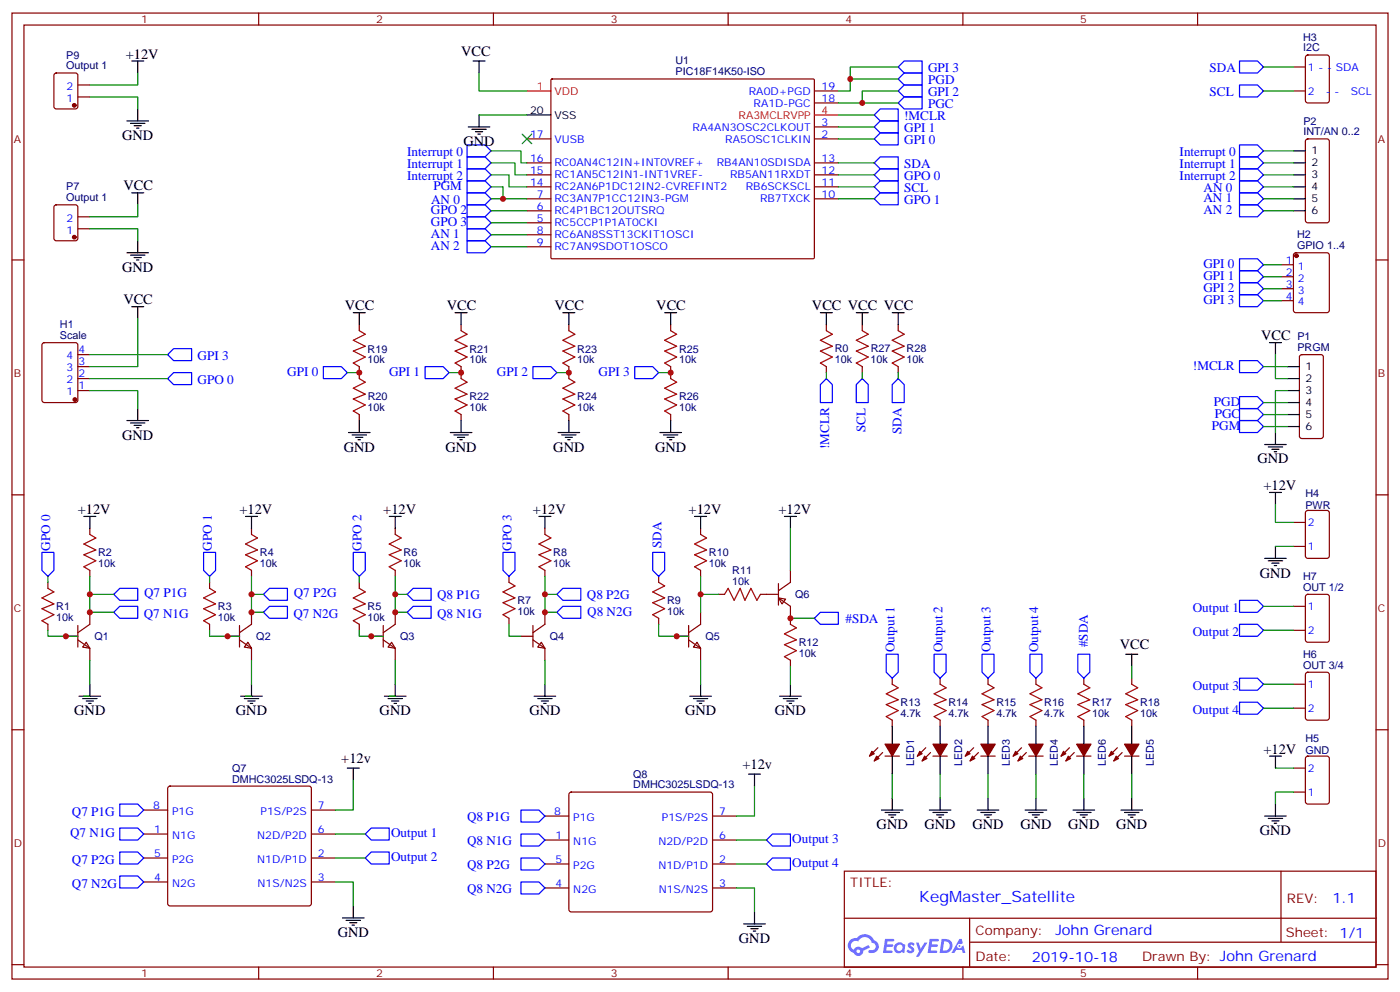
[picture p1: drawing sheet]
<svg xmlns="http://www.w3.org/2000/svg" width="412mm" height="292mm" viewBox="0 0 412 292" stroke-linecap="round" stroke-linejoin="round" font-family="sans-serif">
<g fill="none" stroke="#870000" stroke-width=".35">
<path d="M3.5 3.8h405.4v284.4h-405.4zM7.1 7.4h398.2v277.3h-398.2zM76.2 3.8v3.6M145.3 3.8v3.6M214.5 3.8v3.6M283.6 3.8v3.6M352.8 3.8v3.6M3.5 76.5h3.6M405.3 76.5h3.6M3.5 145.7h3.6M405.3 145.7h3.6M3.5 214.8h3.6"/>
<path d="M405.3 214.8h3.6M248.7 256.4h156.6v28.3h-156.6zM377.3 256.5v20.8M248.7 270.3h156.5M285.6 277.3h119.6M285.6 270.3v14.1M3.5 284h3.6M76.2 284.7v3.5M145.3 284.7v3.5M214.5 284.7v3.5M283.6 284.7v3.5M352.8 284.7v3.5"/>
<path d="M405.3 284h3.6"/>
</g>
<g fill="#5487ff">
<path d="M267.7 277.6a1.22 1.22 0 0 1 1.7 .3l-.4 .6a.47 .47 0 0 0-.3-.5 .47 .47 0 0 0-.5 .2l.1 .3a1.14 1.14 0 0 1 .8 1.7 1.14 1.14 0 0 1-1.9 0l-.2-.2 .5-.5 .7 .4a.29 .29 0 0 0 .3-.3 .29 .29 0 0 0-.2-.3 1.04 1.04 0 0 1-.6-1.7z"/>
<path d="M260.7 276.4h2.4l.3 .1-.2 .5-1.8 .1-.1 .9h1.5l.3 .3-.3 .4h-1.6l-.2 1.1h1.7l.2 .4-.2 .3h-2.6z"/>
<path d="M273.8 276.4h2.4l.3 .1-.1 .5-1.8 .1-.2 .9h1.6l.3 .3-.4 .4h-1.6l-.1 1.1h1.7l.2 .4-.2 .3h-2.6z"/>
<path d="M282.6 276.4h.7l.3 1.2-.6 .3a.69 .69 0 0 0-1 .3 .69 .69 0 0 0 .4 1 .69 .69 0 0 0 .9-.6l.5-.3 .6 2.2h-.8l-.2-.9h-1.8l-.5 .9h-.8z"/>
<path d="M269.8 277.4h.8l.6 1.9 1.1-1.9h.9l-2.6 4.2h-.8l.9-1.5z"/>
<path d="M277.4 276.4l-.6 4.1h1.3a2.11 2.11 0 0 0 2.5-2.1 2.11 2.11 0 0 0-2.5-2zM278.1 277.1a1.39 1.39 0 0 1 1.7 1.4 1.39 1.39 0 0 1-1.8 1.3h-.3z"/>
<path d="M263.7 278a1.54 1.54 0 0 0-.1 2.1 1.54 1.54 0 0 0 2.2 .2l.6 .2 .3-2.3-.2-.2-.4-.1a1.49 1.49 0 0 0-2.4 .1zM264 279a.94 .94 0 0 1 1.8 0 .94 .94 0 0 1-1.8 0z"/>
<path d="M250.4 276.7a2.18 2.18 0 0 0 1.1 3.8 1.44 1.44 0 0 0 1.6 .9 1.44 1.44 0 0 0 1.2-1.5l2-1-.5-.7-1.9 .9a1.47 1.47 0 0 0-2.4 .5 1.39 1.39 0 0 1-.7-2 1.39 1.39 0 0 1 2-.5 2.12 2.12 0 0 1 2.2-1.3 2.12 2.12 0 0 1 1.9 1.7 1.14 1.14 0 0 1 1.1 1.4 1.14 1.14 0 0 1-1.7 .8 .43 .43 0 0 0-.5 .3 .43 .43 0 0 0 .4 .5 1.98 1.98 0 0 0 2.5-1.2 1.98 1.98 0 0 0-1.2-2.5 3.1 3.1 0 0 0-5.3-.7l-.9 .1zM252.3 280a.55 .55 0 0 1 1.1 0 .55 .55 0 0 1-1.1 0z"/>
<circle cx="282.6" cy="278.5" r=".26"/>
</g>
<g fill="none" stroke="#870000" stroke-width=".35">
<path d="M381 19.7h3.5M384.8 16.4l.4-.2h5.7l.6 .4 .1 13-.5 .6-5.9 .1-.6-.5-.1-12.9zM16.1 21.7l.5-.2h5.6l.7 .4v9.5l-.4 .6-5.9 .1-.7-.5v-9.4zM22.9 28.5h3.6M22.9 25h3.6M162.3 23.4l.3-.2 77.1 .1 .2 .3-.1 52.4-.3 .2-77-.1-.2-.3zM239.9 26.8h7M239.9 37.4h7M239.9 30.3h7M381 26.8h3.5M155.2 40.9h7.1M155.2 58.5h7.1"/>
<path d="M155.2 55h7.1M155.2 51.5h7.1M155.2 47.9h7.1M239.9 40.9h7M239.9 58.5h7M239.9 55h7M239.9 51.5h7M239.9 47.9h7M384.8 41.1l.4-.2h5.7l.6 .4 .1 23.6-.5 .6-5.9 .1-.6-.5-.1-23.5zM16.1 60.5l.5-.2h5.6l.7 .4v9.5l-.4 .6-5.9 .1-.7-.5v-9.4zM22.9 67.3h3.6M22.9 63.8h3.6"/>
<path d="M155.2 65.6h7.1M155.2 62.1h7.1M155.2 69.1h7.1M155.2 72.6h7.1M377.5 77.9h3.5M381.2 74.6l.5-.2h9.2l.6 .4 .1 16.5-.5 .7h-9.4l-.6-.4-.1-16.5zM105.8 95.6v1.7M135.8 95.6v1.7M167.6 95.6v1.7M197.6 95.6v1.7M243.4 95.6v1.7M254 95.6v1.7"/>
<path d="M264.6 95.6v1.7M377.5 81.5h3.5M377.5 85h3.5M377.5 88.5h3.5M12.6 101.1l.5-.2h9.1l.7 .4v16.5l-.4 .6-9.4 .1-.7-.5-.1-16.4zM22.9 115h3.6M22.9 111.4h3.6M22.9 107.9h3.6M22.9 104.4h3.6M105.8 107.9v3.5M135.8 107.9v3.5M167.6 107.9v3.5"/>
<path d="M197.6 107.9v3.5M243.4 107.9v1.8M254 107.9v1.8M264.6 107.9v1.8M383 104.6l.5-.2h5.6l.7 .4v23.6l-.4 .6-5.9 .1-.7-.5v-23.5zM105.8 122v1.8M135.8 122v1.8M167.6 122v1.8M197.6 122v1.8M26.5 155.5v1.8M74.1 155.5v1.8M116.4 155.5v1.8"/>
<path d="M160.5 155.5v1.8M206.4 155.5v1.8M381 153.8h3.5M384.8 150.5l.4-.3h5.7l.6 .5 .1 13-.5 .6-5.9 .1-.6-.5-.1-12.9zM14.1 171.4v1.8M26.5 167.9v1.8M61.7 171.4v1.8M74.1 167.9v1.8M105.8 171.4v1.8M116.4 167.9v1.8M149.9 169.7v1.7M160.5 167.9v1.8"/>
<path d="M194 169.7v1.7M206.4 167.9v1.8M211.7 174.9h1.7M224 174.9h5.3M229.3 176l2.1 .4-1 1.4zM229.3 171.8v6.3M229.3 176l3.5 2.5v5.3M232.8 167.9v3.5l-3.5 2.5M381 178.5h3.5M381 160.8h3.5M384.8 175.1l.4-.2h5.7l.6 .5 .1 12.9-.5 .7-5.9 .1-.6-.5-.1-13zM14.1 183.8v1.7"/>
<path d="M19.4 187.3h3.5M22.9 188.3l3.6 2.5v3.5M22.9 184.1v6.4M25.4 189.1l1.1 1.7-2.2-.3zM26.5 180.2v3.6l-3.6 2.4M61.7 183.8v1.7M67 187.3h3.6M70.6 188.3l3.5 2.5v3.5M70.6 184.1v6.4M73 189.1l1.1 1.7-2.1-.3zM74.1 180.2v3.6l-3.5 2.4M105.8 183.8v1.7"/>
<path d="M109.4 187.3h3.5M112.9 188.3l3.5 2.5v3.5M112.9 184.1v6.4M115.4 189.1l1 1.7-2.1-.3zM116.4 180.2v3.6l-3.5 2.4M149.9 182v1.8M153.5 187.3h3.5M157 188.3l3.5 2.5v3.5M157 184.1v6.4M159.5 189.1l1 1.7-2.1-.3zM160.5 180.2v3.6l-3.5 2.4M194 182v1.8"/>
<path d="M199.3 187.3h3.5M202.8 188.3l3.6 2.5v3.5M202.8 184.1v6.4M205.3 189.1l1.1 1.7-2.1-.3zM206.4 180.2v3.6l-3.6 2.4M232.8 194.3v1.8M262.8 199.6v1.8M276.9 199.6v1.8M291 199.6v1.8M305.2 199.6v1.8M319.3 199.6v1.8M333.4 199.6v1.8"/>
<path d="M381 185.5h3.5M384.8 198.1l.4-.2h5.7l.6 .4 .1 13-.5 .6-5.9 .1-.6-.5-.1-12.9zM262.8 212v1.7M276.9 212v1.7M291 212v1.7M305.2 212v1.7M319.3 212v1.7M333.4 212v1.7M381 201.4h3.5M381 208.5h3.5M42.3 238.4h7.1M49.6 231.6l.5-.2h40.9l.5 .2 .2 .5v33.9l-.2 .5-.5 .2h-40.9l-.5-.3-.2-.4v-33.9z"/>
<path d="M91.7 238.4h7.1M167.8 233.4l.5-.2h40.9l.5 .2 .2 .5v33.8l-.2 .5-.5 .2h-40.9l-.5-.2-.2-.5v-33.8zM258.6 220.1l-2.5 2.5M260 221.5l-2.5 2.5M260.7 222.6h4.2M272.7 220.1l-2.5 2.5M274.1 221.5l-2.5 2.5M274.8 222.6h4.2M286.8 220.1l-2.5 2.5M288.2 221.5l-2.4 2.5M288.9 222.6h4.3M300.9 220.1l-2.5 2.5"/>
<path d="M302.3 221.5l-2.4 2.5M303 222.6h4.3M315 220.1l-2.4 2.5M316.4 221.5l-2.4 2.5M317.1 222.6h4.3M329.1 220.1l-2.4 2.5M330.6 221.5l-2.5 2.5M331.3 222.6h4.2M381 233.2h3.5M381 226.1h3.5M384.8 222.8l.4-.2h5.7l.6 .4 .1 13-.5 .6-5.9 .1-.6-.5-.1-12.9zM42.3 245.5h7.1"/>
<path d="M42.3 252.6h7.1M42.3 259.6h7.1M91.7 245.5h7.1M91.7 252.6h7.1M91.7 259.6h7.1M160.5 247.3h7.1M160.5 254.3h7.1M160.5 240.2h7.1M209.9 247.3h7.1M209.9 254.3h7.1M209.9 240.2h7.1M160.5 261.4h7.1"/>
<path d="M209.9 261.4h7.1"/>
</g>
<g fill="#870000" stroke="#870000" stroke-width=".35">
<path d="M331.3 219h4.2l-2.1 3.6z"/>
<path d="M328.8 222.6l.7 .7-1.4 .7z"/>
<path d="M327.4 221.2l.7 .7-1.4 .7z"/>
<path d="M317.1 219h4.3l-2.1 3.6z"/>
<path d="M314.7 222.6l.7 .7-1.4 .7z"/>
<path d="M313.3 221.2l.7 .7-1.4 .7z"/>
<path d="M303 219h4.3l-2.1 3.6z"/>
<path d="M300.6 222.6l.7 .7-1.4 .7z"/>
<path d="M299.2 221.2l.7 .7-1.5 .7z"/>
<path d="M288.9 219h4.3l-2.2 3.6z"/>
<path d="M286.5 222.6l.7 .7-1.4 .7z"/>
<path d="M285 221.2l.8 .7-1.5 .7z"/>
<path d="M274.8 219h4.2l-2.1 3.6z"/>
<path d="M272.3 222.6l.7 .7-1.4 .7z"/>
<path d="M270.9 221.2l.7 .7-1.4 .7z"/>
<path d="M260.7 219h4.2l-2.1 3.6z"/>
<path d="M258.2 222.6l.7 .7-1.4 .7z"/>
<path d="M256.8 221.2l.7 .7-1.4 .7z"/>
<circle cx="21.9" cy="69.8" r=".53"/>
<circle cx="21.9" cy="31" r=".53"/>
<circle cx="22" cy="117.6" r=".53"/>
<circle cx="381.9" cy="75.3" r=".53"/>
</g>
<g fill="none" stroke="#a10000" stroke-width=".35">
<path d="M105.8 97.3l1.8 1.1-3.5 1.8 3.5 1.7-3.5 1.4 3.5 1.8-3.5 1.8 1.7 1M135.8 97.3l1.8 1.1-3.5 1.8 3.5 1.7-3.5 1.4 3.5 1.8-3.5 1.8 1.7 1M167.6 97.3l1.7 1.1-3.5 1.8 3.5 1.7-3.5 1.4 3.5 1.8-3.5 1.8 1.8 1M197.6 97.3l1.7 1.1-3.5 1.8 3.5 1.7-3.5 1.4 3.5 1.8-3.5 1.8 1.8 1M243.4 97.3l1.8 1.1-3.5 1.8 3.5 1.7-3.5 1.4 3.5 1.8-3.5 1.8 1.7 1M254 97.3l1.8 1.1-3.6 1.8 3.6 1.7-3.6 1.4 3.6 1.8-3.6 1.8 1.8 1M264.6 97.3l1.7 1.1-3.5 1.8 3.5 1.7-3.5 1.4 3.5 1.8-3.5 1.8 1.8 1M105.8 111.4l1.8 1.1-3.5 1.8 3.5 1.7-3.5 1.4 3.5 1.8-3.5 1.8 1.7 1M135.8 111.4l1.8 1.1-3.5 1.8 3.5 1.7-3.5 1.4 3.5 1.8-3.5 1.8 1.7 1M167.6 111.4l1.7 1.1-3.5 1.8 3.5 1.7-3.5 1.4 3.5 1.8-3.5 1.8 1.8 1M197.6 111.4l1.7 1.1-3.5 1.8 3.5 1.7-3.5 1.4 3.5 1.8-3.5 1.8 1.8 1M26.5 157.3l1.7 1.1-3.5 1.7 3.5 1.8-3.5 1.4 3.5 1.8-3.5 1.7 1.8 1.1"/>
<path d="M74.1 157.3l1.7 1.1-3.5 1.7 3.5 1.8-3.5 1.4 3.5 1.8-3.5 1.7 1.8 1.1M116.4 157.3l1.8 1.1-3.5 1.7 3.5 1.8-3.5 1.4 3.5 1.8-3.5 1.7 1.7 1.1M160.5 157.3l1.8 1.1-3.6 1.7 3.6 1.8-3.6 1.4 3.6 1.8-3.6 1.7 1.8 1.1M206.4 157.3l1.7 1.1-3.5 1.7 3.5 1.8-3.5 1.4 3.5 1.8-3.5 1.7 1.8 1.1M14.1 173.2l1.8 1-3.6 1.8 3.6 1.8-3.6 1.4 3.6 1.7-3.6 1.8 1.8 1.1M61.7 173.2l1.8 1-3.5 1.8 3.5 1.8-3.5 1.4 3.5 1.7-3.5 1.8 1.7 1.1M105.8 173.2l1.8 1-3.5 1.8 3.5 1.8-3.5 1.4 3.5 1.7-3.5 1.8 1.7 1.1M149.9 171.4l1.8 1.1-3.5 1.7 3.5 1.8-3.5 1.4 3.5 1.8-3.5 1.7 1.7 1.1M194 171.4l1.8 1.1-3.5 1.7 3.5 1.8-3.5 1.4 3.5 1.8-3.5 1.7 1.7 1.1M213.4 174.9l1.1-1.7 1.8 3.5 1.7-3.5 1.4 3.5 1.8-3.5 1.8 3.5 1-1.8M232.8 183.8l1.8 1-3.5 1.8 3.5 1.7-3.5 1.5 3.5 1.7-3.5 1.8 1.7 1M262.8 201.4l1.8 1.1-3.5 1.7 3.5 1.8-3.5 1.4 3.5 1.8-3.5 1.7 1.7 1.1"/>
<path d="M276.9 201.4l1.8 1.1-3.5 1.7 3.5 1.8-3.5 1.4 3.5 1.8-3.5 1.7 1.7 1.1M291 201.4l1.8 1.1-3.5 1.7 3.5 1.8-3.5 1.4 3.5 1.8-3.5 1.7 1.7 1.1M305.2 201.4l1.7 1.1-3.5 1.7 3.5 1.8-3.5 1.4 3.5 1.8-3.5 1.7 1.8 1.1M319.3 201.4l1.7 1.1-3.5 1.7 3.5 1.8-3.5 1.4 3.5 1.8-3.5 1.7 1.8 1.1M333.4 201.4l1.7 1.1-3.5 1.7 3.5 1.8-3.5 1.4 3.5 1.8-3.5 1.7 1.8 1.1"/>
</g>
<g fill="none" stroke="#000" stroke-width=".35">
<path d="M38.8 18h3.5M40.6 18v3.5M139.3 18h3.6M141.1 18v3.5M37.4 35.6h6.3M38.5 36.3h4.2M39.5 37h2.1M40.2 37.7h.7M40.6 32.1v3.5M137.9 37.4h6.4M139 38.1h4.2M140.1 38.8h2.1"/>
<path d="M140.8 39.5h.7M141.1 33.8v3.6M155.2 33.8h7.1M38.8 56.8h3.5M40.6 56.8v3.5M381 44.4h3.5M381 47.9h3.5M381 51.5h3.5M381 55h3.5M381 58.5h3.5M37.4 74.4h6.3M38.5 75.1h4.2"/>
<path d="M39.5 75.8h2.1M40.2 76.5h.7M40.6 70.9v3.5M381 62.1h3.5M38.8 90.3h3.5M40.6 90.3v3.5M104.1 92h3.5M105.8 92v3.6M134.1 92h3.5M135.8 92v3.6M165.8 92h3.5M167.6 92v3.6"/>
<path d="M195.8 92h3.5M197.6 92v3.6M241.7 92h3.5M243.4 92v3.6M252.2 92h3.6M254 92v3.6M262.8 92h3.5M264.6 92v3.6M373.9 100.9h3.6M375.7 100.9v3.5M379.2 107.9h3.6M379.2 111.4h3.6"/>
<path d="M379.2 115h3.6M379.2 118.5h3.6M37.4 123.8h6.3M38.5 124.5h4.2M39.5 125.2h2.1M40.2 125.9h.7M40.6 120.3v3.5M102.7 127.3h6.3M103.7 128h4.2M104.8 128.7h2.1M105.5 129.4h.7M105.8 123.8v3.5"/>
<path d="M132.6 127.3h6.4M133.7 128h4.2M134.8 128.7h2.1M135.5 129.4h.7M135.8 123.8v3.5M164.4 127.3h6.3M165.5 128h4.2M166.5 128.7h2.1M167.2 129.4h.7M167.6 123.8v3.5M194.4 127.3h6.3M195.4 128h4.3"/>
<path d="M196.5 128.7h2.1M197.2 129.4h.7M197.6 123.8v3.5M372.5 130.8h6.4M373.6 131.6h4.2M374.6 132.3h2.2M375.4 133h.7M375.7 127.3v3.5M379.2 122h3.6M379.2 125.6h3.6M24.7 152h3.5M26.5 152v3.5"/>
<path d="M72.3 152h3.5M74.1 152v3.5M114.7 152h3.5M116.4 152v3.5M158.7 152h3.6M160.5 152v3.5M204.6 152h3.5M206.4 152v3.5M231.1 152h3.5M232.8 152v3.5M373.9 145h3.6M375.7 145v3.5"/>
<path d="M372.5 164.4h6.4M373.6 165.1h4.2M374.6 165.8h2.2M375.4 166.5h.7M375.7 160.8v3.6M331.6 192.6h3.5M333.4 192.6v3.5M23.3 204.9h6.3M24.3 205.6h4.3M25.4 206.3h2.1M26.1 207h.7M26.5 201.4v3.5"/>
<path d="M70.9 204.9h6.4M72 205.6h4.2M73 206.3h2.1M73.7 207h.7M74.1 201.4v3.5M113.2 204.9h6.4M114.3 205.6h4.2M115.4 206.3h2.1M116.1 207h.7M116.4 201.4v3.5M157.3 204.9h6.4M158.4 205.6h4.2"/>
<path d="M159.5 206.3h2.1M160.2 207h.7M160.5 201.4v3.5M203.2 204.9h6.3M204.3 205.6h4.2M205.3 206.3h2.1M206 207h.7M206.4 201.4v3.5M229.7 204.9h6.3M230.7 205.6h4.2M231.8 206.3h2.1M232.5 207h.7"/>
<path d="M232.8 201.4v3.5M262.8 213.7v5.3M276.9 213.7v5.3M291 213.7v5.3M305.2 213.7v5.3M319.3 213.7v5.3M333.4 213.7v5.3M102.3 226.1h3.5M104.1 226.1v3.5M220.5 227.9h3.5M222.2 227.9v3.5M259.6 238.4h6.4"/>
<path d="M260.7 239.1h4.2M261.8 239.9h2.1M262.8 222.6v5.3M262.8 234.9v3.5M273.8 238.4h6.3M274.8 239.1h4.2M275.9 239.9h2.1M276.9 222.6v5.3M276.9 234.9v3.5M287.9 238.4h6.3M288.9 239.1h4.3M290 239.9h2.1"/>
<path d="M291 222.6v5.3M291 234.9v3.5M302 238.4h6.3M303 239.1h4.3M304.1 239.9h2.1M305.2 222.6v5.3M305.2 234.9v3.5M316.1 238.4h6.3M317.1 239.1h4.3M318.2 239.9h2.1M319.3 222.6v5.3M319.3 234.9v3.5"/>
<path d="M330.2 238.4h6.3M331.3 239.1h4.2M332.3 239.9h2.1M333.4 222.6v5.3M333.4 234.9v3.5M373.9 222.6h3.6M375.7 222.6v3.5M375.7 236.7v3.5M262.5 240.6h.7M276.6 240.6h.7M290.7 240.6h.7M304.8 240.6h.7"/>
<path d="M318.9 240.6h.7M333 240.6h.7M372.5 240.2h6.4M373.6 240.9h4.2M374.6 241.6h2.2M375.4 242.3h.7M100.9 270.2h6.3M102 270.9h4.2M103 271.6h2.1M103.7 272.3h.7M104.1 266.7v3.5M219.1 272h6.3"/>
<path d="M220.1 272.7h4.3M221.2 273.4h2.1M221.9 274.1h.7M222.2 268.4v3.6"/>
</g>
<path d="M155.2 26.8h7.1M239.9 33.8h7" fill="none" stroke="#f00" stroke-width=".35"/>
<g fill="none" stroke="#00f" stroke-width=".35">
<path d="M266.3 18h5.3v3.5h-5.3l-1.7-1.8zM365.1 18h5.3l1.8 1.7-1.8 1.8h-5.3zM257.5 37.4l1.8-1.8h5.3v3.5h-5.3zM257.5 33.8l1.8-1.7h5.3v3.5h-5.3zM266.3 25h5.3v3.5h-5.3l-1.7-1.7zM266.3 21.5h5.3v3.5h-5.3l-1.7-1.8zM266.3 28.5h5.3v3.6h-5.3l-1.7-1.8zM365.1 25h5.3l1.8 1.8-1.8 1.7h-5.3zM137.6 42.7h5.3l1.7 1.7-1.7 1.8h-5.3zM137.6 46.2h5.3l1.7 1.7-1.7 1.8h-5.3zM137.6 49.7h5.3l1.7 1.8-1.7 1.7h-5.3zM137.6 56.8h5.3l1.7 1.7-1.7 1.8h-5.3z"/>
<path d="M137.6 53.2h5.3l1.7 1.8-1.7 1.8h-5.3zM257.5 40.9l1.8-1.8h5.3v3.6h-5.3zM257.5 47.9l1.8-1.7h5.3v3.5h-5.3zM257.5 55l1.8-1.8h5.3v3.6h-5.3zM259.3 49.7h5.3v3.5h-5.3l-1.8-1.7zM259.3 56.8h5.3v3.5h-5.3l-1.8-1.8zM365.1 42.7h5.3l1.8 1.7-1.8 1.8h-5.3zM365.1 46.2h5.3l1.8 1.7-1.8 1.8h-5.3zM365.1 49.7h5.3l1.8 1.8-1.8 1.7h-5.3zM365.1 53.2h5.3l1.8 1.8-1.8 1.8h-5.3zM365.1 56.8h5.3l1.8 1.7-1.8 1.8h-5.3zM137.6 60.3h5.3l1.7 1.8-1.7 1.7h-5.3z"/>
<path d="M137.6 63.8h5.3l1.7 1.8-1.7 1.7h-5.3zM137.6 67.3h5.3l1.7 1.8-1.7 1.8h-5.3zM137.6 70.9h5.3l1.7 1.7-1.7 1.8h-5.3zM365.1 60.3h5.3l1.8 1.8-1.8 1.7h-5.3zM365.1 79.7h5.3l1.8 1.8-1.8 1.7h-5.3zM365.1 76.2h5.3l1.8 1.7-1.8 1.8h-5.3zM365.1 83.2h5.3l1.8 1.8-1.8 1.7h-5.3zM365.1 86.7h5.3l1.8 1.8-1.8 1.8h-5.3zM49.4 111.4l1.8-1.7h5.2v3.5h-5.2zM49.4 104.4l1.8-1.8h5.2v3.6h-5.2zM95.2 107.9h5.3l1.8 1.8-1.8 1.7h-5.3zM125.2 107.9h5.3l1.8 1.8-1.8 1.7h-5.3z"/>
<path d="M157 107.9h5.3l1.7 1.8-1.7 1.7h-5.3zM187 107.9h5.3l1.7 1.8-1.7 1.7h-5.3zM243.4 111.4l1.8 1.8v5.3h-3.5v-5.3zM254 111.4l1.8 1.8v5.3h-3.6v-5.3zM264.6 111.4l1.7 1.8v5.3h-3.5v-5.3zM365.1 106.2h5.3l1.8 1.7-1.8 1.8h-5.3zM365.1 116.7h5.3l1.8 1.8-1.8 1.8h-5.3zM365.1 120.3h5.3l1.8 1.7-1.8 1.8h-5.3zM365.1 123.8h5.3l1.8 1.8-1.8 1.7h-5.3zM12.3 162.6h3.6v5.3l-1.8 1.8-1.8-1.8zM33.5 174.9l1.8-1.7h5.3v3.5h-5.3zM60 162.6h3.5v5.3l-1.8 1.8-1.7-1.8z"/>
<path d="M77.6 174.9l1.8-1.7h5.3v3.5h-5.3zM104.1 162.6h3.5v5.3l-1.8 1.8-1.7-1.8zM119.9 174.9l1.8-1.7h5.3v3.5h-5.3zM148.2 162.6h3.5v5.3l-1.8 1.8-1.7-1.8zM164 174.9l1.8-1.7h5.3v3.5h-5.3zM192.3 162.6h3.5v5.3l-1.8 1.8-1.7-1.8zM365.1 176.7h5.3l1.8 1.8-1.8 1.7h-5.3zM33.5 180.2l1.8-1.7h5.3v3.5h-5.3zM77.6 180.2l1.8-1.7h5.3v3.5h-5.3zM119.9 180.2l1.8-1.7h5.3v3.5h-5.3zM164 180.2l1.8-1.7h5.3v3.5h-5.3zM239.9 182l1.8-1.8h5.2v3.6h-5.2z"/>
<path d="M261.1 192.6h3.5v5.3l-1.8 1.7-1.7-1.7zM275.2 192.6h3.5v5.3l-1.8 1.7-1.7-1.7zM289.3 192.6h3.5v5.3l-1.8 1.7-1.7-1.7zM303.4 192.6h3.5v5.3l-1.7 1.7-1.8-1.7zM317.5 192.6h3.5v5.3l-1.7 1.7-1.8-1.7zM365.1 183.8h5.3l1.8 1.7-1.8 1.8h-5.3zM365.1 199.6h5.3l1.8 1.8-1.8 1.8h-5.3zM365.1 206.7h5.3l1.8 1.8-1.8 1.7h-5.3zM35.3 236.7h5.3l1.7 1.7-1.7 1.8h-5.3zM153.5 238.4h5.2l1.8 1.8-1.8 1.8h-5.2zM35.3 243.7h5.3l1.7 1.8-1.7 1.8h-5.3zM35.3 250.8h5.3l1.7 1.8-1.7 1.7h-5.3z"/>
<path d="M35.3 257.8h5.3l1.7 1.8-1.7 1.8h-5.3zM107.6 252.6l1.8-1.8h5.3v3.5h-5.3zM109.4 243.7h5.3v3.6h-5.3l-1.8-1.8zM153.5 259.6h5.2l1.8 1.8-1.8 1.7h-5.2zM153.5 252.6h5.2l1.8 1.7-1.8 1.8h-5.2zM153.5 245.5h5.2l1.8 1.8-1.8 1.7h-5.2zM225.8 254.3l1.7-1.7h5.3v3.5h-5.3zM225.8 247.3l1.7-1.8h5.3v3.5h-5.3z"/>
</g>
<g fill="none" stroke="#008700" stroke-width=".35">
<path d="M264.6 19.7h-14.1v7.1h-3.6M372.2 19.7h8.8M26.5 28.5h14.1v3.6M40.6 21.5v3.5h-14.1M141.1 21.5v5.3h14.1M141.1 33.8h14.1M246.9 33.8h10.6M246.9 37.4h10.6M250.5 23.2h14.1M254 30.3h10.6M264.6 26.8h-10.6v3.5h-7.1M372.2 26.8h8.8"/>
<path d="M144.6 44.4h8.9v3.5h1.7M144.6 47.9h7.1v3.6h3.5M144.6 51.5h5.3v3.5h5.3M144.6 55h3.6v3.5M144.6 58.5h10.6M246.9 51.5h10.6M246.9 40.9h10.6M246.9 58.5h10.6M246.9 47.9h10.6M246.9 55h10.6M372.2 51.5h8.8M372.2 58.5h8.8"/>
<path d="M372.2 47.9h8.8M372.2 55h8.8M372.2 44.4h8.8M26.5 67.3h14.1v3.6M40.6 60.3v3.5h-14.1M144.6 62.1h10.6M144.6 65.6h10.6M144.6 69.1h10.6M144.6 72.6h10.6M372.2 62.1h8.8M372.2 77.9h5.3M40.6 93.8v14.1h-14.1"/>
<path d="M372.2 88.5h5.3M372.2 85h5.3M372.2 81.5h5.3M26.5 115h14.1v5.3M26.5 111.4h22.9M26.5 104.4h22.9M102.3 109.7h3.5M132.3 109.7h3.5M164 109.7h3.6M194 109.7h3.6M243.4 109.7v1.7M254 109.7v1.7"/>
<path d="M264.6 109.7v1.7M372.2 107.9h7M372.2 118.5h7M375.7 104.4v7h3.5M379.2 115h-3.5v12.3M372.2 122h7M372.2 125.6h7M232.8 155.5v12.4M375.7 148.5v5.3h5.3M14.1 169.7v1.7M26.5 169.7v5.2M33.5 174.9h-7v5.3h7"/>
<path d="M61.7 169.7v1.7M74.1 169.7v5.2M77.6 174.9h-3.5v5.3h3.5M105.8 169.7v1.7M116.4 169.7v5.2M119.9 174.9h-3.5v5.3h3.5M160.5 169.7v5.2M164 174.9h-3.5v5.3h3.5M206.4 169.7v10.5M206.4 174.9h5.3M372.2 178.5h8.8M375.7 160.8h5.3"/>
<path d="M14.1 185.5v1.8h8.8M26.5 194.3v7.1M61.7 185.5v1.8h8.9M74.1 194.3v7.1M105.8 185.5v1.8h7.1M116.4 194.3v7.1M149.9 183.8v3.5h3.6M160.5 194.3v7.1M194 183.8v3.5h8.8M206.4 194.3v7.1M232.8 182h7.1M232.8 196.1v5.3"/>
<path d="M333.4 196.1v3.5M372.2 185.5h8.8M24.7 204.9h1.8M72.3 204.9h1.8M114.7 204.9h1.7M372.2 208.5h8.8M372.2 201.4h8.8M104.1 229.6v8.8h-5.3M222.2 231.4v8.8h-5.2M262.8 227.9v7M276.9 227.9v7M291 227.9v7"/>
<path d="M305.2 227.9v7M319.3 227.9v7M333.4 227.9v7M375.7 226.1h5.3M381 233.2h-5.3v3.5M98.8 259.6h5.3v7.1M98.8 245.5h8.8M98.8 252.6h8.8M217 254.3h8.8M217 247.3h8.8M217 261.4h5.2v7"/>
</g>
<g fill="#c00">
<circle cx="254" cy="30.3" r=".88"/>
<circle cx="250.5" cy="23.2" r=".88"/>
<circle cx="135.8" cy="109.7" r=".88"/>
<circle cx="167.6" cy="109.7" r=".88"/>
<circle cx="197.6" cy="109.7" r=".88"/>
<circle cx="105.8" cy="109.7" r=".88"/>
<circle cx="232.8" cy="182" r=".88"/>
<circle cx="19.4" cy="187.3" r=".88"/>
<circle cx="67" cy="187.3" r=".88"/>
<circle cx="109.4" cy="187.3" r=".88"/>
<circle cx="160.5" cy="180.2" r=".88"/>
<circle cx="199.3" cy="187.3" r=".88"/>
<circle cx="26.5" cy="180.2" r=".88"/>
<circle cx="26.5" cy="174.9" r=".88"/>
<circle cx="116.4" cy="180.2" r=".88"/>
<circle cx="74.1" cy="180.2" r=".88"/>
<circle cx="74.1" cy="174.9" r=".88"/>
<circle cx="116.4" cy="174.9" r=".88"/>
<circle cx="160.5" cy="174.9" r=".88"/>
<circle cx="206.4" cy="174.9" r=".88"/>
<circle cx="148.2" cy="58.5" r=".88"/>
</g>
<path d="M153.8 39.5l2.8 2.8zM156.6 39.5l-2.8 2.8z" fill="#c00" stroke="#008700" stroke-width=".35"/>
<text font-size="4.6" fill="#00f" x="270.8" y="265.5">KegMaster_Satellite</text>
<g font-size="4.2">
<text x="37" y="17.3">+12V</text>
<text x="135.8" y="16.4">VCC</text>
<text x="36" y="41.3">GND</text>
<text x="136.5" y="42.9">GND</text>
<text x="36.3" y="56.1">VCC</text>
<text x="36" y="80.1">GND</text>
<text x="36.3" y="89.6">VCC</text>
<text x="101.6" y="91.3">VCC</text>
<text x="131.6" y="91.3">VCC</text>
<text x="163.3" y="91.3">VCC</text>
<text x="193.3" y="91.3">VCC</text>
<text x="239.2" y="91.3">VCC VCC VCC</text>
<text x="371.5" y="100.2">VCC</text>
<text x="36" y="129.4">GND</text>
<text x="101.2" y="133">GND</text>
<text x="131.2" y="133">GND</text>
<text x="163" y="133">GND</text>
<text x="193" y="133">GND</text>
<text x="370.4" y="136.3">GND</text>
<text x="372.2" y="144.3">+12V</text>
<text x="22.9" y="151.3">+12V</text>
<text x="70.6" y="151.3">+12V</text>
<text x="112.9" y="151.3">+12V</text>
<text x="157" y="151.3">+12V</text>
<text x="202.8" y="151.3">+12V</text>
<text x="229.3" y="151.3">+12V</text>
<text x="371.1" y="170">GND</text>
<text x="329.8" y="191">VCC</text>
<text x="21.9" y="210.6">GND</text>
<text x="69.5" y="210.6">GND</text>
<text x="111.8" y="210.6">GND</text>
<text x="155.9" y="210.6">GND</text>
<text x="201.8" y="210.6">GND</text>
<text x="228.2" y="210.6">GND</text>
<text x="372.2" y="221.9">+12V</text>
<text x="100.5" y="224.5">+12v</text>
<text x="218.7" y="226.3">+12v</text>
<text x="258.2" y="244.1">GND</text>
<text x="272.3" y="244.1">GND</text>
<text x="286.5" y="244.1">GND</text>
<text x="300.6" y="244.1">GND</text>
<text x="314.7" y="244.1">GND</text>
<text x="328.8" y="244.1">GND</text>
<text x="371.1" y="245.9">GND</text>
<text x="99.5" y="275.8">GND</text>
<text x="217.7" y="277.6">GND</text>
</g>
<g font-size="4.2" fill="#00f">
<text x="392.5" y="265.7">1.1</text>
<text x="310.9" y="275.3">John Grenard</text>
<text x="304" y="283.1">2019-10-18</text>
</g>
<g font-size="3.9" fill="#00f">
<text x="273.4" y="21.3">GPI 3</text>
<text x="356.3" y="21.3">SDA</text>
<text x="273.4" y="28.3">GPI 2</text>
<text x="273.4" y="24.8">PGD</text>
<text x="356.3" y="28.4">SCL</text>
<text x="266.4" y="35.4">!MCLR</text>
<text x="273.4" y="31.9">PGC</text>
<text x="266.3" y="38.9">GPI 1</text>
<text x="119.9" y="46">Interrupt 0</text>
<text x="266.3" y="42.4">GPI 0</text>
<text x="347.5" y="46">Interrupt 0</text>
<text x="119.9" y="49.5">Interrupt 1</text>
<text x="119.9" y="53.1">Interrupt 2</text>
<text x="266.3" y="53">GPO 0</text>
<text x="266.3" y="49.5">SDA</text>
<text x="347.5" y="49.5">Interrupt 1</text>
<text x="347.5" y="53.1">Interrupt 2</text>
<text x="127.7" y="56">PGM</text>
<text x="266.3" y="56.6">SCL</text>
<text x="354.5" y="59.5">AN 1</text>
<text x="354.5" y="56.6">AN 0</text>
<text x="126.9" y="63">GPO 2</text>
<text x="127" y="60.1">AN 0</text>
<text x="266.4" y="60.1">GPO 1</text>
<text x="354.5" y="63">AN 2</text>
<text x="126.9" y="66.5">GPO 3</text>
<text x="126.9" y="70">AN 1</text>
<text x="126.9" y="73.6">AN 2</text>
<text x="354.5" y="82.4">GPI 1</text>
<text x="354.5" y="78.9">GPI 0</text>
<text x="354.5" y="86">GPI 2</text>
<text x="354.5" y="89.5">GPI 3</text>
<text x="58.2" y="106">GPI 3</text>
<text x="58.2" y="113.1">GPO 0</text>
<text x="84.6" y="110.6">GPI 0</text>
<text x="114.6" y="110.6">GPI 1</text>
<text x="146.4" y="110.7">GPI 2</text>
<text x="176.3" y="110.7">GPI 3</text>
<text x="351.4" y="108.8">!MCLR</text>
<text x="357.6" y="119.5">PGD</text>
<text x="357.8" y="123">PGC</text>
<text x="254.9" y="127.1" transform="rotate(-90 254.9 127.1)">SCL</text>
<text x="265.5" y="127.8" transform="rotate(-90 265.5 127.8)">SDA</text>
<text x="357" y="126.5">PGM</text>
<text x="244.3" y="132.2" transform="rotate(-90 244.3 132.2)">!MCLR</text>
<text x="194.9" y="161.3" transform="rotate(-90 194.9 161.3)">SDA</text>
<text x="14.8" y="162.1" transform="rotate(-90 14.8 162.1)">GPO 0</text>
<text x="62.4" y="162.1" transform="rotate(-90 62.4 162.1)">GPO 1</text>
<text x="106.5" y="162.1" transform="rotate(-90 106.5 162.1)">GPO 2</text>
<text x="150.6" y="162.1" transform="rotate(-90 150.6 162.1)">GPO 3</text>
<text x="42.5" y="175.8">Q7 P1G</text>
<text x="86.6" y="175.8">Q7 P2G</text>
<text x="128.8" y="176.2">Q8 P1G</text>
<text x="172.9" y="176.2">Q8 P2G</text>
<text x="42.3" y="181.9">Q7 N1G</text>
<text x="86.4" y="181.9">Q7 N2G</text>
<text x="128.8" y="181.9">Q8 N1G</text>
<text x="173" y="181.2">Q8 N2G</text>
<text x="249" y="183.2">#SDA</text>
<text x="351.3" y="180.2">Output 1</text>
<text x="320.5" y="190.5" transform="rotate(-90 320.5 190.5)">#SDA</text>
<text x="351.3" y="187.3">Output 2</text>
<text x="263.5" y="192" transform="rotate(-90 263.5 192)">Output 1</text>
<text x="277.6" y="192" transform="rotate(-90 277.6 192)">Output 2</text>
<text x="291.7" y="192" transform="rotate(-90 291.7 192)">Output 3</text>
<text x="305.9" y="192" transform="rotate(-90 305.9 192)">Output 4</text>
<text x="351.3" y="203.2">Output 3</text>
<text x="351.3" y="210.2">Output 4</text>
<text x="21.2" y="240.1">Q7 P1G</text>
<text x="137.6" y="241.8">Q8 P1G</text>
<text x="20.7" y="246.4">Q7 N1G</text>
<text x="115.2" y="246.3">Output 1</text>
<text x="137.6" y="248.8">Q8 N1G</text>
<text x="233.4" y="248.1">Output 3</text>
<text x="21.2" y="254.2">Q7 P2G</text>
<text x="115.2" y="253.4">Output 2</text>
<text x="137.6" y="255.9">Q8 P2G</text>
<text x="233.4" y="255.1">Output 4</text>
<text x="21.2" y="261.3">Q7 N2G</text>
<text x="137.6" y="263">Q8 N2G</text>
</g>
<g font-size="3.9" fill="#800">
<text x="250.5" y="261">TITLE:</text>
<text x="379.1" y="265.7">REV:</text>
<text x="287.4" y="275.2">Company:</text>
<text x="378.7" y="275.8">Sheet: 1/1</text>
<text x="287.4" y="282.9">Date:</text>
<text x="336.4" y="283">Drawn By: John Grenard</text>
</g>
<g font-size="3.2" fill="#800">
<text x="41.6" y="6.8">1</text>
<text x="110.8" y="6.8">2</text>
<text x="179.9" y="6.8">3</text>
<text x="249.1" y="6.8">4</text>
<text x="318.2" y="6.8">5</text>
<text x="4.1" y="41.9">A</text>
<text x="405.9" y="41.9">A</text>
<text x="4.1" y="111.1">B</text>
<text x="405.9" y="111.1">B</text>
<text x="4.1" y="180.2">C</text>
<text x="405.9" y="180.2">C</text>
<text x="4.1" y="249.4">D</text>
<text x="405.9" y="249.4">D</text>
<text x="41.6" y="287.7">1</text>
<text x="110.8" y="287.7">2</text>
<text x="179.9" y="287.7">3</text>
<text x="249.1" y="287.7">4</text>
<text x="318.2" y="287.7">5</text>
</g>
<g font-size="3.2" fill="#000080">
<text x="383.8" y="12">H3</text>
<text x="19.5" y="17.3">P9</text>
<text x="383.8" y="15.1">I2C</text>
<text x="19.5" y="20.4">Output 1</text>
<text x="199" y="22.2">PIC18F14K50-ISO</text>
<text x="199" y="18.9">U1</text>
<text x="383.9" y="39.8">INT/AN 0..2</text>
<text x="383.9" y="36.7">P2</text>
<text x="19.5" y="59.2">Output 1</text>
<text x="19.5" y="56.1">P7</text>
<text x="382.1" y="70.2">H2</text>
<text x="382.1" y="73.3">GPIO 1..4</text>
<text x="17.6" y="99.8">Scale</text>
<text x="17.7" y="96.6">H1</text>
<text x="382.2" y="100.2">P1</text>
<text x="108.3" y="107">10k</text>
<text x="108.3" y="103.8">R19</text>
<text x="138.3" y="107">10k</text>
<text x="138.3" y="103.8">R21</text>
<text x="170" y="107">10k</text>
<text x="170" y="103.8">R23</text>
<text x="200" y="107">10k</text>
<text x="200" y="103.8">R25</text>
<text x="245.9" y="107">10k</text>
<text x="245.9" y="103.7">R0</text>
<text x="256.5" y="107">10k</text>
<text x="256.5" y="103.7">R27</text>
<text x="267.1" y="107">10k</text>
<text x="267.1" y="103.7">R28</text>
<text x="382.2" y="103.3">PRGM</text>
<text x="108.3" y="117.8">R20</text>
<text x="138.3" y="117.8">R22</text>
<text x="170" y="117.8">R24</text>
<text x="200" y="117.8">R26</text>
<text x="108.3" y="121.1">10k</text>
<text x="138.3" y="121.1">10k</text>
<text x="170" y="121.1">10k</text>
<text x="200" y="121.1">10k</text>
<text x="384.5" y="149.7">PWR</text>
<text x="384.5" y="146.2">H4</text>
<text x="28.9" y="166.9">10k</text>
<text x="28.9" y="163.7">R2</text>
<text x="76.6" y="166.9">10k</text>
<text x="76.6" y="163.7">R4</text>
<text x="118.9" y="166.9">10k</text>
<text x="118.9" y="163.7">R6</text>
<text x="163" y="166.9">10k</text>
<text x="163" y="163.7">R8</text>
<text x="208.8" y="166.9">10k</text>
<text x="208.8" y="163.7">R10</text>
<text x="215.7" y="172.1">10k</text>
<text x="215.7" y="168.9">R11</text>
<text x="383.8" y="173.9">OUT 1/2</text>
<text x="383.8" y="170.7">H7</text>
<text x="16.6" y="179.6">R1</text>
<text x="64.2" y="179.6">R3</text>
<text x="108.3" y="179.6">R5</text>
<text x="152.4" y="177.9">R7</text>
<text x="196.5" y="177.9">R9</text>
<text x="234.2" y="176">Q6</text>
<text x="16.6" y="182.8">10k</text>
<text x="64.2" y="182.8">10k</text>
<text x="108.3" y="182.8">10k</text>
<text x="152.4" y="181">10k</text>
<text x="196.5" y="181">10k</text>
<text x="27.9" y="188.4">Q1</text>
<text x="75.5" y="188.4">Q2</text>
<text x="117.8" y="188.4">Q3</text>
<text x="161.9" y="188.4">Q4</text>
<text x="207.8" y="188.4">Q5</text>
<text x="235.3" y="190.1">R12</text>
<text x="235.3" y="193.4">10k</text>
<text x="383.8" y="196.8">OUT 3/4</text>
<text x="383.8" y="193.6">H6</text>
<text x="265.3" y="207.8">R13</text>
<text x="279.4" y="207.8">R14</text>
<text x="293.5" y="207.8">R15</text>
<text x="307.6" y="207.8">R16</text>
<text x="321.7" y="207.8">R17</text>
<text x="335.8" y="207.8">R18</text>
<text x="265.3" y="211">4.7k</text>
<text x="279.4" y="211">4.7k</text>
<text x="293.5" y="211">4.7k</text>
<text x="307.6" y="211">4.7k</text>
<text x="321.7" y="211">10k</text>
<text x="335.8" y="211">10k</text>
<text x="384.5" y="218.5">H5</text>
<text x="68.4" y="227.1">Q7</text>
<text x="269.3" y="225.5" transform="rotate(-90 269.3 225.5)">LED1</text>
<text x="283.4" y="225.5" transform="rotate(-90 283.4 225.5)">LED2</text>
<text x="297.5" y="225.5" transform="rotate(-90 297.5 225.5)">LED3</text>
<text x="311.6" y="225.5" transform="rotate(-90 311.6 225.5)">LED4</text>
<text x="325.7" y="225.5" transform="rotate(-90 325.7 225.5)">LED6</text>
<text x="339.8" y="225.5" transform="rotate(-90 339.8 225.5)">LED5</text>
<text x="384.5" y="222">GND</text>
<text x="68.4" y="230.3">DMHC3025LSDQ-13</text>
<text x="186.5" y="232.1">DMHC3025LSDQ-13</text>
<text x="186.5" y="228.9">Q8</text>
</g>
<g font-size="3.2" fill="#00f">
<text x="385.2" y="20.8">1 - - SDA</text>
<text x="19.6" y="30">1</text>
<text x="19.6" y="26.4">2</text>
<text x="220.6" y="27.8">RA0D+PGD</text>
<text x="242" y="30">18</text>
<text x="242" y="26.4">19</text>
<text x="385.2" y="27.8">2</text>
<text x="390.6" y="27.8">- -</text>
<text x="397.9" y="27.8">SCL</text>
<text x="222" y="31.4">RA1D-PGC</text>
<text x="156.1" y="40.5">17</text>
<text x="163.3" y="41.9">VUSB</text>
<text x="204" y="38.4">RA4AN3OSC2CLKOUT</text>
<text x="213.7" y="41.9">RA5OSC1CLKIN</text>
<text x="242" y="40.5">2</text>
<text x="242" y="37">3</text>
<text x="156.1" y="47.6">16</text>
<text x="242" y="47.6">13</text>
<text x="156.1" y="51.1">15</text>
<text x="163.3" y="52.5">RC1AN5C12IN1-INT1VREF-</text>
<text x="163.3" y="49">RC0AN4C12IN+INT0VREF+</text>
<text x="211.1" y="49">RB4AN10SDISDA</text>
<text x="215.1" y="52.5">RB5AN11RXDT</text>
<text x="242" y="51.1">12</text>
<text x="156.1" y="54.6">14</text>
<text x="158.1" y="58.2">7</text>
<text x="163.3" y="59.6">RC3AN7P1CC12IN3-PGM</text>
<text x="163.3" y="56.1">RC2AN6P1DC12IN2-CVREFINT2</text>
<text x="219.7" y="56.1">RB6SCKSCL</text>
<text x="223.9" y="59.6">RB7TXCK</text>
<text x="242" y="58.2">10</text>
<text x="242" y="54.6">11</text>
<text x="19.6" y="65.2">2</text>
<text x="158.1" y="65.2">5</text>
<text x="158.1" y="61.7">6</text>
<text x="163.3" y="63.1">RC4P1BC12OUTSRQ</text>
<text x="19.6" y="68.8">1</text>
<text x="158.1" y="68.8">8</text>
<text x="163.3" y="66.6">RC5CCP1P1AT0CKI</text>
<text x="163.3" y="70.2">RC6AN8SST13CKIT1OSCI</text>
<text x="158.1" y="72.3">9</text>
<text x="163.3" y="73.7">RC7AN9SDOT1OSCO</text>
<text x="378.8" y="77.6">1</text>
<text x="378.8" y="81.1">2</text>
<text x="382.3" y="79.3">1</text>
<text x="382.3" y="82.9">2</text>
<text x="378.8" y="84.6">3</text>
<text x="378.8" y="88.2">4</text>
<text x="382.3" y="86.4">3</text>
<text x="382.3" y="89.9">4</text>
<text x="19.6" y="105.8">4</text>
<text x="23.1" y="107.6">3</text>
<text x="23.1" y="104">4</text>
<text x="19.6" y="112.9">2</text>
<text x="19.6" y="109.3">3</text>
<text x="23.1" y="111.1">2</text>
<text x="19.6" y="116.4">1</text>
<text x="23.1" y="114.6">1</text>
<text x="385.2" y="154.8">2</text>
<text x="385.2" y="161.9">1</text>
<text x="385.2" y="179.5">1</text>
<text x="385.2" y="186.6">2</text>
<text x="385.2" y="202.5">1</text>
<text x="385.2" y="209.5">2</text>
<text x="385.2" y="227.2">2</text>
<text x="45.1" y="238.1">8</text>
<text x="50.7" y="239.9">P1G</text>
<text x="76.8" y="239.9">P1S/P2S</text>
<text x="93.7" y="238.1">7</text>
<text x="163.3" y="239.9">8</text>
<text x="211.8" y="239.9">7</text>
<text x="385.2" y="234.2">1</text>
<text x="45.4" y="245.1">1</text>
<text x="93.7" y="245.1">6</text>
<text x="168.9" y="241.6">P1G</text>
<text x="195" y="241.6">P1S/P2S</text>
<text x="50.7" y="246.9">N1G</text>
<text x="75.8" y="246.9">N2D/P2D</text>
<text x="163.6" y="246.9">1</text>
<text x="168.9" y="248.7">N1G</text>
<text x="193.9" y="248.7">N2D/P2D</text>
<text x="211.8" y="246.9">6</text>
<text x="45.4" y="252.2">5</text>
<text x="50.7" y="254">P2G</text>
<text x="75.8" y="254">N1D/P1D</text>
<text x="93.7" y="252.2">2</text>
<text x="163.6" y="254">5</text>
<text x="168.9" y="255.7">P2G</text>
<text x="193.9" y="255.7">N1D/P1D</text>
<text x="211.8" y="254">2</text>
<text x="45.4" y="259.3">4</text>
<text x="50.7" y="261">N2G</text>
<text x="75.9" y="261">N1S/N2S</text>
<text x="93.7" y="259.3">3</text>
<text x="163.6" y="261">4</text>
<text x="168.9" y="262.8">N2G</text>
<text x="194" y="262.8">N1S/N2S</text>
<text x="211.8" y="261">3</text>
</g>
<g font-size="3.2" fill="#f00">
<text x="158.1" y="26.4">1</text>
<text x="163.3" y="27.8">VDD</text>
<text x="217.6" y="34.9">RA3MCLRVPP</text>
<text x="242" y="33.5">4</text>
</g>
<g font-size="3.2">
<text x="156.1" y="33.5">20</text>
<text x="163.3" y="34.9">VSS</text>
<text x="386.3" y="45.5">1</text>
<text x="386.3" y="49">2</text>
<text x="386.3" y="52.5">3</text>
<text x="386.3" y="56.1">4</text>
<text x="386.3" y="59.6">5</text>
<text x="386.3" y="63.1">6</text>
<text x="384.5" y="109">1</text>
<text x="384.5" y="112.5">2</text>
<text x="384.5" y="116">3</text>
<text x="384.5" y="119.6">4</text>
<text x="384.5" y="123.1">5</text>
<text x="384.5" y="126.6">6</text>
</g>
</svg>
